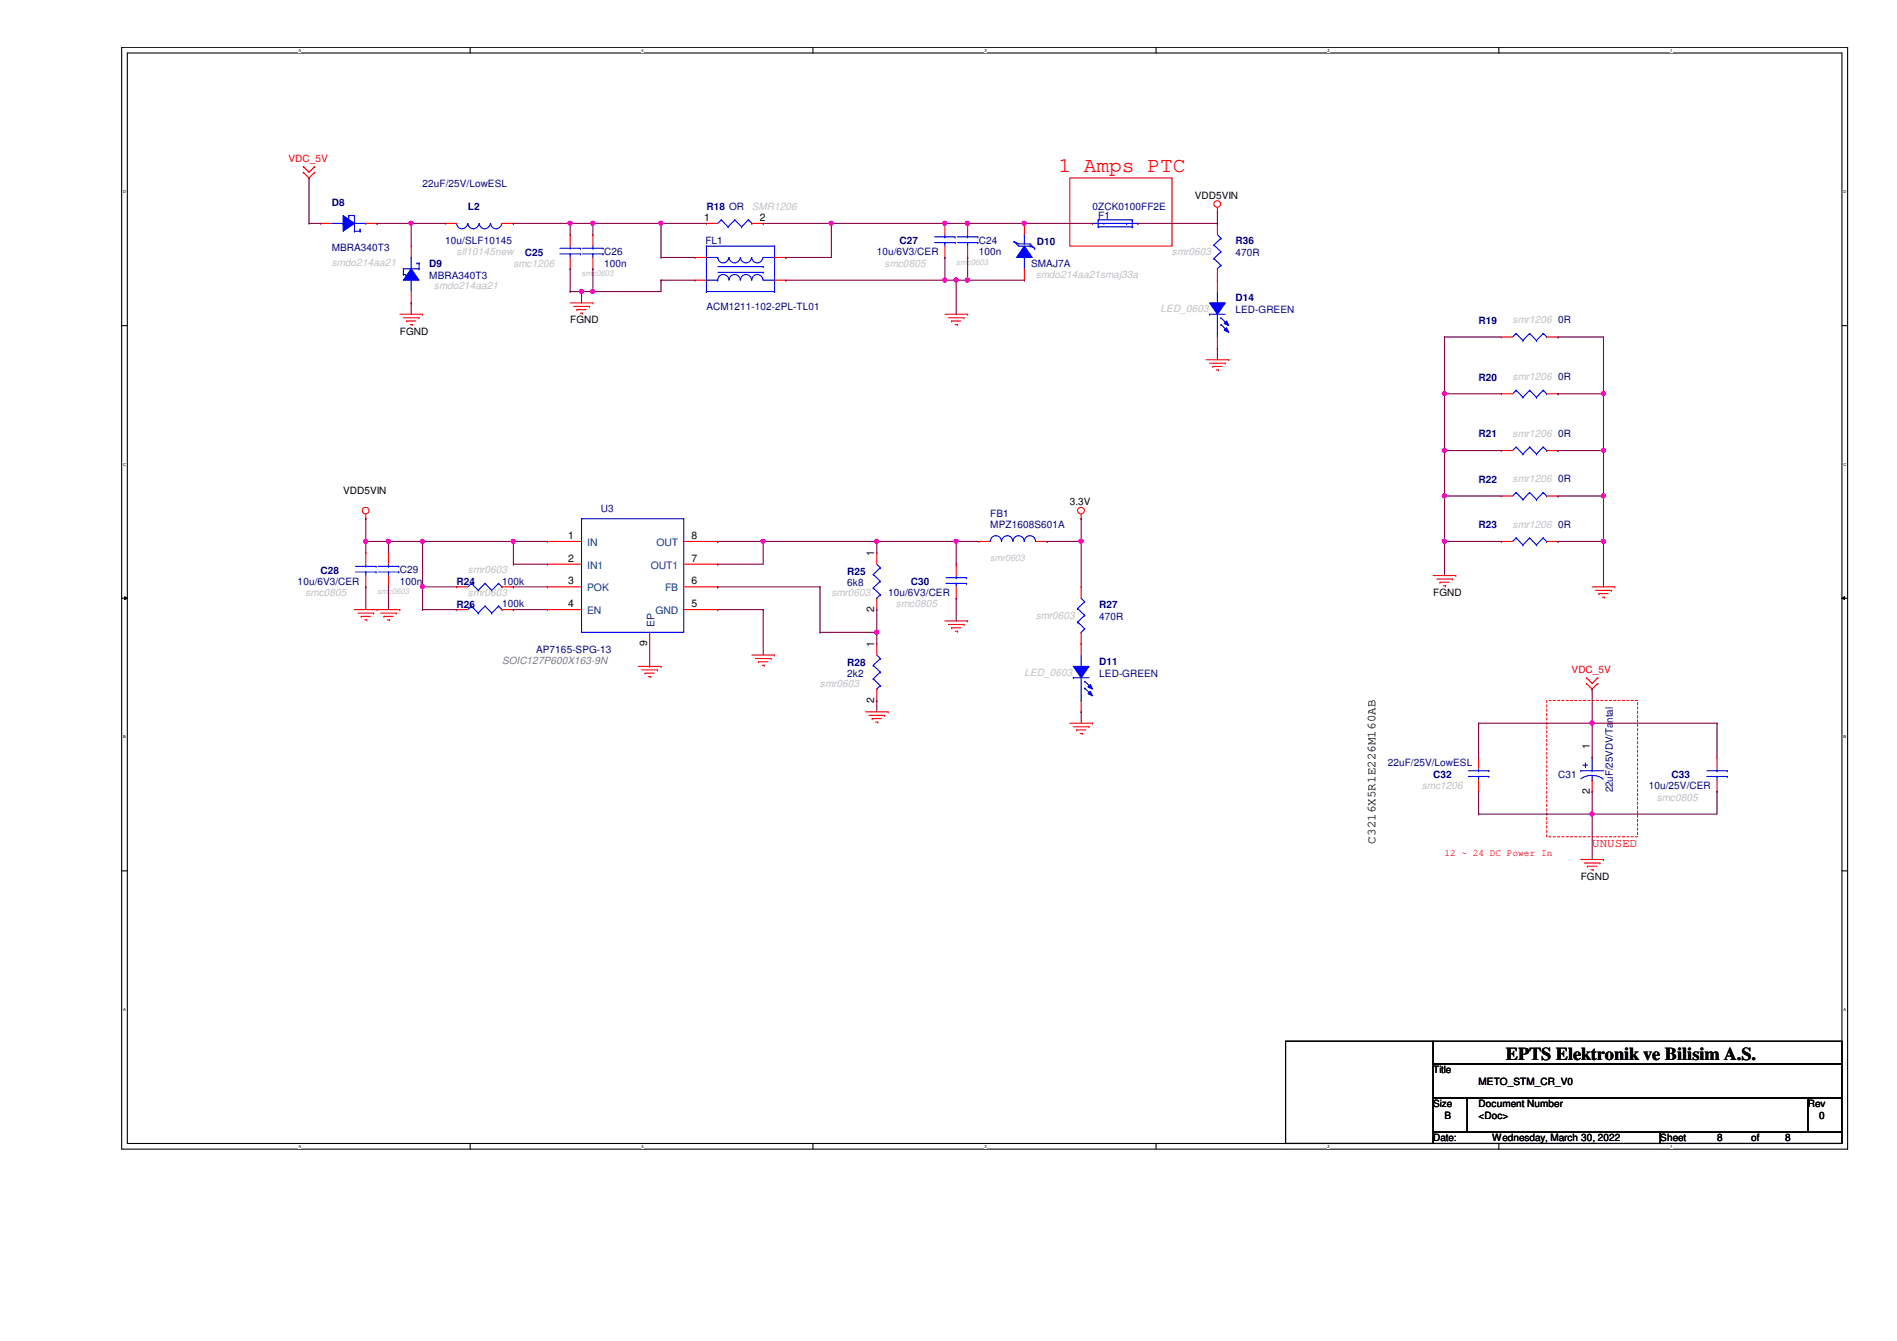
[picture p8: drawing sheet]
<svg xmlns="http://www.w3.org/2000/svg" width="297mm" height="210mm" viewBox="0 0 297 210" stroke-linecap="round" stroke-linejoin="round" font-family="sans-serif">
<path d="M19.1 7.4h270.2v172.5h-270.2zM19.9 8.3h268.5v170.7h-268.5z" fill="none" stroke="#000" stroke-width=".17"/>
<g fill="#fff">
<path d="M46.8 7.5h.3v.8h-.3z"/>
<path d="M46.8 179.1h.3v.7h-.3z"/>
</g>
<path d="M73.6 7.4v.9M73.6 179v.9" fill="none" stroke="#000" stroke-width=".17"/>
<g fill="#fff">
<path d="M100.5 7.5h.3v.8h-.3z"/>
<path d="M100.5 179.1h.3v.7h-.3z"/>
</g>
<path d="M127.3 7.4v.9M127.3 179v.9" fill="none" stroke="#000" stroke-width=".17"/>
<g fill="#fff">
<path d="M154.1 7.5h.4v.8h-.4z"/>
<path d="M154.1 179.1h.4v.7h-.4z"/>
</g>
<path d="M181 7.4v.9M181 179v.9" fill="none" stroke="#000" stroke-width=".17"/>
<g fill="#fff">
<path d="M207.9 7.5h.3v.8h-.3z"/>
<path d="M207.9 179.1h.3v.7h-.3z"/>
</g>
<path d="M234.7 7.4v.9M234.7 179v.9" fill="none" stroke="#000" stroke-width=".17"/>
<g fill="#fff">
<path d="M261.5 7.5h.4v.8h-.4z"/>
<path d="M261.5 179.1h.4v.7h-.4z"/>
<path d="M19.3 29.6h.5v.8h-.5z"/>
<path d="M288.7 29.6h.4v.8h-.4z"/>
<path d="M19.3 72.3h.5v.7h-.5z"/>
<path d="M288.7 72.3h.4v.7h-.4z"/>
</g>
<path d="M19.1 51h.8M288.4 51h.9" fill="none" stroke="#000" stroke-width=".17"/>
<g fill="#fff">
<path d="M19.3 115h.4v.7h-.4z"/>
<path d="M288.7 115h.4v.7h-.4z"/>
</g>
<path d="M19.1 93.6h.8M288.4 93.6h.9" fill="none" stroke="#000" stroke-width=".17"/>
<path d="M19.5 93.4l.4 .2-.4 .3zM288.4 93.6l.4-.2v.5z" fill="#000"/>
<path d="M19.5 93.4l.4 .2-.4 .3zM288.4 93.6l.4-.2v.5z" fill="none" stroke="#000" stroke-width=".16"/>
<g fill="#fff">
<path d="M19.3 157.6h.4v.8h-.4z"/>
<path d="M288.7 157.6h.4v.8h-.4z"/>
</g>
<path d="M19.1 136.3h.8M288.4 136.3h.9M201.3 163h23.1v16h-23.1zM224.4 163h64v3.5h-64zM224.4 166.5h64v5.4h-64zM224.4 171.9h5.3v5.3h-5.3zM224.4 177.2h35.6v1.8h-35.6zM229.7 171.9h53.4v5.3h-53.4zM260 177.2h28.4v1.8h-28.4zM283.1 171.9h5.3v5.3h-5.3z" fill="none" stroke="#000" stroke-width=".17"/>
<path d="M242.2 109.6h14.2v21.4h-14.2z" fill="none" stroke="#f00" stroke-width=".17" stroke-dasharray=".3 .3"/>
<g fill="none" stroke="#f00" stroke-width=".17">
<path d="M47.5 27h.1M47.5 26.1h.1M47.5 27l.9 .9 .9-.9M47.5 26.1l.9 .9 .9-.9M49.3 27h.1M49.3 26.1h.1M167.5 27.9h16v10.6h-16zM171.1 35h.1M178.2 35h.1M190.6 33.2h.1M190.6 32.5v.7M62.6 49.2h3.6"/>
<path d="M63.2 49.7h2.4M63.7 50.2h.1M63.7 50.2h1.4M64.2 50.8h.4M64.6 50.8h.1M65.6 49.7h.1M66.2 49.2h.1M89.3 47.4h3.5M89.8 48h2.5M90.3 48.5h.1M90.3 48.5h1.5M90.9 49h.3"/>
<path d="M91.2 49h.1M92.3 48h.1M92.8 47.4h.1M148 49.2h3.5M148.5 49.7h2.5M149 50.2h.1M149 50.2h1.5M149.6 50.8h.3M149.9 50.8h.1M151 49.7h.1M151.5 49.2h.1M188.8 56.3h3.6"/>
<path d="M189.4 56.9h2.5M189.9 57.4h.1M189.9 57.4h1.4M190.5 57.9h.3M190.8 57.9h.1M191.9 56.9h.1M192.4 56.3h.1M235.1 52.7h.1M235.1 52.7h1.8M242.2 52.7h1.8M244 52.7h.1M55.5 95.4h7.1"/>
<path d="M56 96h2.5M56.6 96.5h.1M56.6 96.5h1.4M57.1 97h.3M57.3 81.2h.1M57.3 80.5v.7M57.4 97h.1M58.5 96h.1M59.1 95.4h.1M59.6 96h2.5M60.1 96.5h.1M60.1 96.5h1.5"/>
<path d="M60.7 97h.3M61 97h.1M62.1 96h.1M62.6 95.4h.1M71.5 91.9h.1M71.5 91.9h1.8M78.6 91.9h1.8M80.4 91.9h.1M148 97.2h3.5M148.5 97.7h2.5M149 98.3h.1M149 98.3h1.5"/>
<path d="M149.6 98.8h.3M149.9 98.8h.1M151 97.7h.1M151.5 97.2h.1M169.3 81.2h.1M169.3 80.5v.7M224.4 90.1h3.6M225 90.6h2.4M225.5 91.1h.1M225.5 91.1h1.4M226 91.7h.4M226.4 91.7h.1"/>
<path d="M227.4 90.6h.1M228 90.1h.1M249.3 91.9h3.6M249.9 92.4h2.4M250.4 92.9h.1M250.4 92.9h1.4M250.9 93.5h.3M251.2 93.5h.1M252.3 92.4h.1M252.9 91.9h.1M99.9 104.3h3.6M100.5 104.9h2.5"/>
<path d="M101 105.4h.1M101 105.4h1.4M101.6 105.9h.3M101.9 105.9h.1M103 104.9h.1M103.5 104.3h.1M117.7 102.5h3.6M118.3 103.1h2.4M118.8 103.6h.1M118.8 103.6h1.4M119.3 104.1h.4M119.7 104.1h.1"/>
<path d="M120.7 103.1h.1M121.3 102.5h.1M135.5 111.4h3.6M136.1 112h2.4M136.6 112.5h.1M136.6 112.5h1.4M137.1 113h.4M137.5 113h.1M138.5 112h.1M139.1 111.4h.1M167.5 113.2h3.6M168.1 113.7h2.4"/>
<path d="M168.6 114.3h.1M168.6 114.3h1.4M169.1 114.8h.4M169.5 114.8h.1M170.5 113.7h.1M171.1 113.2h.1M248.4 107h.1M248.4 106.1h.1M248.4 107l.9 .9 .9-.9M248.4 106.1l.9 .9 .9-.9M250.2 107h.1M250.2 106.1h.1"/>
<path d="M268.9 118.5h.1M268.9 118.5v1.8M247.5 134.5h3.6M248.1 135.1h2.4M248.6 135.6h.1M248.6 135.6h1.4M249.1 136.1h.4M249.5 136.1h.1M250.5 135.1h.1M251.1 134.5h.1M268.9 123.9h.1M268.9 122.1v1.8"/>
<circle cx="190.6" cy="31.9" r=".52"/>
<circle cx="57.3" cy="79.9" r=".52"/>
<circle cx="169.3" cy="79.9" r=".52"/>
</g>
<g fill="none" stroke="#00f" stroke-width=".17">
<path d="M160.4 36.7h.1M160.4 36.7v1.5M171.1 35h7.1M172 34.4h.1M172 35.5h.1M172 35.5h5.3M172 34.4h5.3M172 34.4v1.1M172.8 35h.1M176.4 35h.1M177.3 35.5h.1M177.3 34.4h.1"/>
<path d="M177.3 34.4v1.1M160.4 40.3h.1M160.4 40.3v1.8M237.4 52.2h.1M237.4 52.2l-.5 .5M237.4 52.2l1.1 1.1M238.5 53.3h.1M239.5 52.2h.1M239.5 52.2l-1 1.1M239.5 52.2l1.1 1.1M240.6 53.3h.1M241.6 52.2h.1"/>
<path d="M241.6 52.2l-1 1.1M241.6 52.2l.6 .5M242.2 52.7h.1M73.8 91.3h.1M73.8 91.3l-.5 .6M73.8 91.3l1.1 1.1M74.9 92.4h.1M75.9 91.3h.1M75.9 91.3l-1 1.1M75.9 91.3l1.1 1.1M77 92.4h.1M78.1 91.3h.1"/>
<path d="M78.1 91.3l-1.1 1.1M78.1 91.3l.5 .6M78.6 91.9h.1M267.3 121.5h3.2M267.3 120.6h3.2M268.9 120.6h.1M268.9 121.5h.1M268.9 120.3v.3M268.9 121.5v.6M270.5 121.5h.1M270.5 120.6h.1"/>
</g>
<path d="M160.4 38.5l1.2 1.8h-2.4z" fill-rule="evenodd" fill="#00f"/>
<g fill="none" stroke="#00f" stroke-width=".17">
<path d="M51.9 35h1.8M53.7 35h.1M54.6 33.7h.1M54.6 33.7h.9v2.5M55.5 36.2h.1M55.5 35h1.8M55.5 36.2h.9M56.4 36.2h.1M57.3 35h.1M71.5 35a.87 .87 0 0 0 .9 .8 .87 .87 0 0 0 .8-.8M73.3 35a.87 .87 0 0 0 .8 .8 .87 .87 0 0 0 .9-.8M75.1 35a.87 .87 0 0 0 .8 .8 .87 .87 0 0 0 .9-.8"/>
<path d="M76.8 35a.87 .87 0 0 0 .9 .8 .87 .87 0 0 0 .9-.8M149.9 38h3.2M149.9 37.1h3.2M151.5 37.1h.1M151.5 38h.1M151.5 36.7v.4M151.5 38v.5M153.1 38h.1M153.1 37.1h.1M158.8 37.8h.1M158.8 37.8l.7 .4h1.8M158.8 37.8l.7 .7h1.8"/>
<path d="M160.4 38.5l1.2 1.8h-2.4zM161.3 38.2h.1M161.3 38.5h.1M161.3 38.2l.7 .7M161.3 38.5l.7 .4M162 38.9h.1M148.1 91.3h3.2M148.1 90.4h3.2M149.7 90.4h.1M149.7 91.3h.1M149.7 90.1v.3M149.7 91.3v.6"/>
<path d="M151.3 91.3h.1M151.3 90.4h.1"/>
</g>
<g fill="none" stroke="#f00" stroke-width=".17">
<path d="M69.7 35h.1M69.7 35h1.8M78.6 35h1.8M80.4 35h.1M151.5 35h.1M151.5 35v1.7M151.5 38.5v1.8M160.4 35h.1M160.4 35v1.7M151.5 40.3h.1M160.4 43.9h.1M160.4 42.1v1.8"/>
<path d="M149.7 88.3h.1M149.7 93.6h.1M149.7 88.3v1.8M149.7 91.9v1.7"/>
</g>
<path d="M53.7 33.7l1.8 1.3-1.8 1.2z" fill-rule="evenodd" fill="#00f"/>
<g fill="none" stroke="#00f" stroke-width=".17">
<path d="M53.7 33.7l1.8 1.3-1.8 1.2zM54.6 34.1h.1M54.6 33.7v.4M56.4 35.9h.1M56.4 35.9v.3M63.2 43h.1M64.4 43.9h.1M64.4 40.3h.1M64.4 40.3v1.8M64.4 43.9v1.7M65.6 42.1h.1M65.6 41.2h.1"/>
<path d="M65.6 42.1h-2.4v.9M65.6 41.2v.9M237.4 70h.1M237.4 70l-.5 .5M237.4 70l1.1 1.1M238.5 71.1h.1M239.5 70h.1M239.5 70l-1 1.1M239.5 70l1.1 1.1M240.6 71.1h.1M241.6 70h.1M241.6 70l-1 1.1"/>
<path d="M241.6 70l.6 .5M242.2 70.5h.1M55.7 89.5h3.2M55.7 88.6h3.2M57.3 88.6h.1M57.3 89.5h.1M57.3 88.3v.3M57.3 89.5v.6M58.9 89.5h.1M58.9 88.6h.1M91.1 81.2h16v17.8h-16z"/>
</g>
<g fill="none" stroke="#f00" stroke-width=".17">
<path d="M50.2 35h.1M50.2 35h1.7M57.3 35h1.8M59.1 35h.1M235.1 70.5h.1M235.1 70.5h1.8M242.2 70.5h1.8M244 70.5h.1M57.3 86.5h.1M57.3 91.9h.1M57.3 86.5v1.8M57.3 90.1v1.8"/>
<path d="M85.7 84.8h.1M85.7 88.3h.1M85.7 91.9h.1M85.7 95.4h.1M85.7 84.8h5.4M85.7 88.3h5.4M85.7 91.9h5.4M85.7 95.4h5.4M101.7 99v5.3M107.1 84.8h5.3M107.1 88.3h5.3M107.1 91.9h5.3"/>
<path d="M107.1 95.4h5.3M112.4 95.4h.1M112.4 91.9h.1M112.4 88.3h.1M112.4 84.8h.1M101.7 104.3h.1"/>
</g>
<path d="M64.4 42.1l1.2 1.8h-2.4z" fill-rule="evenodd" fill="#00f"/>
<g fill="none" stroke="#00f" stroke-width=".17">
<path d="M87.7 39.8h3.2M87.7 38.9h3.2M89.3 38.9h.1M89.3 39.8h.1M89.3 38.5v.4M89.3 39.8v.5M90.9 39.8h.1M90.9 38.9h.1M91.2 39.8h3.2M91.2 38.9h3.2M92.8 38.9h.1M92.8 39.8h.1"/>
<path d="M92.8 38.5v.4M92.8 39.8v.5M94.4 39.8h.1M94.4 38.9h.1M112.9 34.4h.1M112.9 34.4l-.5 .6M112.9 34.4l1.1 1.1M114 35.5h.1M115.1 34.4h.1M115.1 34.4l-1.1 1.1M115.1 34.4l1 1.1M116.1 35.5h.1"/>
<path d="M117.2 34.4h.1M117.2 34.4l-1.1 1.1M117.2 34.4l.5 .6M117.7 35h.1M63.2 43h.3M63.5 43h.1M64.4 42.1l1.2 1.8h-2.4zM65.3 41.2h.1M65.3 41.2h.3M237.4 77.1h.1M237.4 77.1l-.5 .5M237.4 77.1l1.1 1.1"/>
<path d="M238.5 78.2h.1M239.5 77.1h.1M239.5 77.1l-1 1.1M239.5 77.1l1.1 1.1M240.6 78.2h.1M241.6 77.1h.1M241.6 77.1l-1 1.1M241.6 77.1l.6 .5M242.2 77.6h.1M59.2 89.5h3.2M59.2 88.6h3.2M60.8 88.6h.1"/>
<path d="M60.8 89.5h.1M60.8 88.3v.3M60.8 89.5v.6M62.4 89.5h.1M62.4 88.6h.1M73.8 94.9h.1M73.8 94.9l-.5 .5M73.8 94.9l1.1 1.1M74.9 96h.1M75.9 94.9h.1M75.9 94.9l-1 1.1M75.9 94.9l1.1 1.1"/>
<path d="M77 96h.1M78.1 94.9h.1M78.1 94.9l-1.1 1.1M78.1 94.9l.5 .5M78.6 95.4h.1M155.1 84.8a.87 .87 0 0 1 .8-.9 .87 .87 0 0 1 .9 .9M156.8 84.8a.87 .87 0 0 1 .9-.9 .87 .87 0 0 1 .9 .9M158.6 84.8a.87 .87 0 0 1 .9-.9 .87 .87 0 0 1 .9 .9M160.4 84.8a.87 .87 0 0 1 .9-.9 .87 .87 0 0 1 .8 .9M136.7 104.1h.1M136.7 106.3h.1M136.7 104.1l1.1 1.1"/>
<path d="M136.7 106.3l1.1 1M137.3 107.9h.1M137.3 102.5l.5 .6M137.8 103.1h.1M137.8 105.2h.1M137.8 107.3h.1M137.8 103.1l-1.1 1M137.8 105.2l-1.1 1.1M137.8 107.3l-.5 .6M168.1 106.1h.1M168.1 106.1h2.4M169.3 104.3h.1"/>
<path d="M169.3 109.6h.1M169.3 102.5v1.8M169.3 106.1v3.5"/>
</g>
<g fill="none" stroke="#f00" stroke-width=".17">
<path d="M64.4 38.5h.1M64.4 38.5v1.8M89.3 36.7h.1M89.3 36.7v1.8M92.8 36.7h.1M92.8 36.7v1.8M110.6 35h.1M110.6 35h1.8M117.7 35h1.8M119.5 35h.1M64.4 47.4h.1M64.4 45.6v1.8"/>
<path d="M89.3 42.1h.1M89.3 40.3v1.8M92.8 42.1h.1M92.8 40.3v1.8M235.1 77.6h.1M235.1 77.6h1.8M242.2 77.6h1.8M244 77.6h.1M60.8 86.5h.1M60.8 91.9h.1M60.8 86.5v1.8M60.8 90.1v1.8"/>
<path d="M71.5 95.4h.1M71.5 95.4h1.8M78.6 95.4h1.8M80.4 95.4h.1M153.3 84.8h.1M153.3 84.8h1.8M162.2 84.8h1.8M164 84.8h.1M137.3 100.8h.1M137.3 109.6h.1M137.3 100.8v1.7M137.3 107.9v1.7"/>
</g>
<path d="M168.1 104.3h2.4l-1.2 1.8z" fill-rule="evenodd" fill="#00f"/>
<path d="M168.1 104.3h2.4l-1.2 1.8z" fill="none" stroke="#00f" stroke-width=".17"/>
<path d="M170.3 108.6l.4-.4 .4 .7z" fill-rule="evenodd" fill="#00f"/>
<path d="M170.3 108.6l.4-.4 .4 .7z" fill="none" stroke="#00f" stroke-width=".17"/>
<path d="M170.3 107.5l.4-.4 .4 .8z" fill-rule="evenodd" fill="#00f"/>
<g fill="none" stroke="#00f" stroke-width=".17">
<path d="M110.6 38.5h.1M110.6 38.5h10.7M110.6 38.5v7.1M121.3 38.5h.1M121.3 38.5v7.1M146.3 38h3.3M146.3 37.1h3.3M148 37.1h.1M148 38h.1M148 36.7v.4M148 38v.5M149.6 38h.1"/>
<path d="M149.6 37.1h.1M190.1 38.4h.1M190.1 38.4l1.1 1M190.6 36.7l.6 .6M191.2 37.3h.1M191.2 39.4h.1M191.2 37.3l-1.1 1.1M191.2 39.4l-1.1 1.1M110.6 45.6h.1M110.6 45.6h10.7M110.6 40.3h1.8M110.6 43.9h1.8"/>
<path d="M112.4 43.9a.87 .87 0 0 1 .9-.9 .87 .87 0 0 1 .8 .9M112.4 40.3a.87 .87 0 0 0 .9 .8 .87 .87 0 0 0 .8-.8M112.4 40.3h.1M112.4 43.9h.1M112.4 41.7h7.1M112.4 42.6h7.1M114.2 43.9a.87 .87 0 0 1 .8-.9 .87 .87 0 0 1 .9 .9M114.2 40.3a.87 .87 0 0 0 .8 .8 .87 .87 0 0 0 .9-.8M116 43.9a.87 .87 0 0 1 .8-.9 .87 .87 0 0 1 .9 .9M116 40.3a.87 .87 0 0 0 .8 .8 .87 .87 0 0 0 .9-.8M117.7 43.9a.87 .87 0 0 1 .9-.9 .87 .87 0 0 1 .9 .9M117.7 40.3a.87 .87 0 0 0 .9 .8 .87 .87 0 0 0 .9-.8"/>
<path d="M119.5 41.7h.1M119.5 42.6h.1M119.5 40.3h1.8M119.5 43.9h1.8M121.3 45.6h.1M121.3 43.9h.1M121.3 40.3h.1M189.4 49.2h.1M189.4 49.2h2.5M190.1 40.5h.1M190.1 40.5l1.1 1M190.6 42.1h.1"/>
<path d="M190.6 47.4h.1M190.6 52.7h.1M190.6 45.6v1.8M190.6 49.2v3.5M191.2 41.5h.1M191.2 41.5l-.6 .6M237.4 61.1h.1M237.4 61.1l-.5 .5M237.4 61.1l1.1 1.1M238.5 62.2h.1M239.5 61.1h.1M239.5 61.1l-1 1.1"/>
<path d="M239.5 61.1l1.1 1.1M240.6 62.2h.1M241.6 61.1h.1M241.6 61.1l-1 1.1M241.6 61.1l.6 .5M242.2 61.6h.1M136.7 89.9h.1M136.7 92h.1M136.7 89.9l1.1 1.1M136.7 92l1.1 1.1M137.3 93.6h.1M137.3 88.3l.5 .6"/>
<path d="M137.8 88.9h.1M137.8 91h.1M137.8 93.1h.1M137.8 88.9l-1.1 1M137.8 91l-1.1 1M137.8 93.1l-.5 .5M168.7 95.2h.1M168.7 97.4h.1M168.7 95.2l1.1 1.1M168.7 97.4l1.1 1M169.3 99h.1M169.3 93.6l.5 .6"/>
<path d="M169.8 94.2h.1M169.8 96.3h.1M169.8 98.4h.1M169.8 94.2l-1.1 1M169.8 96.3l-1.1 1.1M169.8 98.4l-.5 .6M237.4 84.2h.1M237.4 84.2l-.5 .6M237.4 84.2l1.1 1.1M238.5 85.3h.1M239.5 84.2h.1M239.5 84.2l-1 1.1"/>
<path d="M239.5 84.2l1.1 1.1M240.6 85.3h.1M241.6 84.2h.1M241.6 84.2l-1 1.1M241.6 84.2l.6 .6M242.2 84.8h.1M169.8 106.6h.1M169.8 107.7h.1M169.8 106.6l1.1 1.1M169.8 107.7l1.1 1.1M170.3 107.5l.4-.4 .4 .8zM247.9 119.8h.7z"/>
<path d="M248.2 119.4v.7zM249.3 118.5v2.1M229.9 120.6h3.2M229.9 121.5h3.2M231.5 120.6h.1M231.5 121.5h.1M231.5 120.3v.3M231.5 121.5v.6M233.1 121.5h.1M233.1 120.6h.1M247.5 121.9a2.99 2.99 0 0 1 3.5 .1M247.5 120.6h.1"/>
<path d="M247.5 120.6h3.6M249.3 122.1h.1M249.3 120.6h.1M249.3 121.4v.7"/>
</g>
<g fill="none" stroke="#f00" stroke-width=".17">
<path d="M148 35h.1M148 35v1.7M148 38.5v1.8M190.6 35h.1M190.6 35v1.7M108.8 40.3h.1M108.8 43.9h.1M108.8 40.3h1.8M108.8 43.9h1.8M121.3 40.3h1.8M121.3 43.9h1.8M123.1 43.9h.1"/>
<path d="M123.1 40.3h.1M148 40.3h.1M190.6 43.9h.1M190.6 42.1v1.8M235.1 61.6h.1M235.1 61.6h1.8M242.2 61.6h1.8M244 61.6h.1M137.3 86.5h.1M137.3 95.4h.1M137.3 86.5v1.8M137.3 93.6v1.8"/>
<path d="M169.3 91.9h.1M169.3 91.9v1.7M169.3 99v3.5M235.1 84.8h.1M235.1 84.8h1.8M242.2 84.8h1.8M244 84.8h.1M169.3 100.8h.1M169.3 111.4h.1M169.3 109.6v1.8M231.5 118.5h.1M231.5 118.5v1.8"/>
<path d="M249.3 118.5h.1M231.5 123.9h.1M231.5 122.1v1.8M249.3 123.9h.1M249.3 122.1v1.8"/>
</g>
<path d="M189.4 47.4h2.5l-1.3 1.8z" fill-rule="evenodd" fill="#00f"/>
<path d="M189.4 47.4h2.5l-1.3 1.8z" fill="none" stroke="#00f" stroke-width=".17"/>
<path d="M192.1 51.3l.3 .7-.7-.3z" fill-rule="evenodd" fill="#00f"/>
<path d="M192.1 51.3l.3 .7-.7-.3z" fill="none" stroke="#00f" stroke-width=".17"/>
<path d="M192.1 50.2l.3 .8-.7-.4z" fill-rule="evenodd" fill="#00f"/>
<path d="M191.2 49.7h.1M191.2 50.8h.1M191.2 49.7l1 1.1M191.2 50.8l1 1.1M192.1 50.2l.3 .8-.7-.4z" fill="none" stroke="#00f" stroke-width=".17"/>
<path d="M190.6 43.9h.1M190.6 54.5h.1M190.6 43.9v1.7M190.6 52.7v1.8" fill="none" stroke="#f00" stroke-width=".17"/>
<path d="M64.4 35h.1M64.4 35h5.3" fill="none" stroke="#800040" stroke-width=".17"/>
<circle cx="64.4" cy="34.9" r=".32" fill="#f0f"/>
<circle cx="64.4" cy="34.9" r=".32" fill="none" stroke="#f0f" stroke-width=".17"/>
<path d="M64.4 35h.1M64.4 35v3.5M80.4 35h.1M80.4 35h8.9" fill="none" stroke="#800040" stroke-width=".17"/>
<circle cx="89.3" cy="34.9" r=".32" fill="#f0f"/>
<circle cx="89.3" cy="34.9" r=".32" fill="none" stroke="#f0f" stroke-width=".17"/>
<path d="M89.3 35h.1M89.3 35h14.2M89.3 35v1.7M92.8 35h.1M92.8 35v1.7" fill="none" stroke="#800040" stroke-width=".17"/>
<circle cx="103.5" cy="34.9" r=".32" fill="#f0f"/>
<circle cx="103.5" cy="34.9" r=".32" fill="none" stroke="#f0f" stroke-width=".17"/>
<circle cx="92.8" cy="34.9" r=".32" fill="#f0f"/>
<circle cx="92.8" cy="34.9" r=".32" fill="none" stroke="#f0f" stroke-width=".17"/>
<path d="M103.5 35h.1M103.5 35h7.1M103.5 35v5.3M119.5 35h.1M119.5 35h10.7" fill="none" stroke="#800040" stroke-width=".17"/>
<circle cx="130.2" cy="34.9" r=".32" fill="#f0f"/>
<circle cx="130.2" cy="34.9" r=".32" fill="none" stroke="#f0f" stroke-width=".17"/>
<path d="M130.2 35h.1M130.2 35v5.3M130.2 35h17.8" fill="none" stroke="#800040" stroke-width=".17"/>
<circle cx="147.9" cy="34.9" r=".32" fill="#f0f"/>
<circle cx="147.9" cy="34.9" r=".32" fill="none" stroke="#f0f" stroke-width=".17"/>
<path d="M148 35h.1M148 35h12.4M151.5 35h.1" fill="none" stroke="#800040" stroke-width=".17"/>
<circle cx="160.4" cy="34.9" r=".32" fill="#f0f"/>
<circle cx="160.4" cy="34.9" r=".32" fill="none" stroke="#f0f" stroke-width=".17"/>
<circle cx="151.5" cy="34.9" r=".32" fill="#f0f"/>
<circle cx="151.5" cy="34.9" r=".32" fill="none" stroke="#f0f" stroke-width=".17"/>
<g fill="none" stroke="#800040" stroke-width=".17">
<path d="M89.3 42.1h.1M89.3 42.1v3.5M92.8 42.1h.1M92.8 42.1v3.5M103.5 40.3h.1M103.5 43.9h.1M103.5 40.3h5.3M103.5 43.9v1.7M103.5 43.9h5.3M123.1 40.3h.1M123.1 43.9h.1M123.1 40.3h7.1"/>
<path d="M123.1 43.9h26.6M148 40.3h.1M148 43.9h.1M148 40.3v3.6M151.5 40.3h.1M151.5 40.3v3.6"/>
</g>
<circle cx="147.9" cy="43.8" r=".32" fill="#f0f"/>
<circle cx="147.9" cy="43.8" r=".32" fill="none" stroke="#f0f" stroke-width=".17"/>
<path d="M149.7 43.9h.1M149.7 43.9v5.3M149.7 43.9h1.8" fill="none" stroke="#800040" stroke-width=".17"/>
<circle cx="149.7" cy="43.8" r=".32" fill="#f0f"/>
<circle cx="149.7" cy="43.8" r=".32" fill="none" stroke="#f0f" stroke-width=".17"/>
<path d="M151.5 43.9h.1M151.5 43.9h8.9" fill="none" stroke="#800040" stroke-width=".17"/>
<circle cx="151.5" cy="43.8" r=".32" fill="#f0f"/>
<circle cx="151.5" cy="43.8" r=".32" fill="none" stroke="#f0f" stroke-width=".17"/>
<path d="M89.3 45.6h.1M89.3 45.6h3.5M91.1 45.6h.1M91.1 45.6v1.8" fill="none" stroke="#800040" stroke-width=".17"/>
<circle cx="92.8" cy="45.6" r=".32" fill="#f0f"/>
<circle cx="92.8" cy="45.6" r=".32" fill="none" stroke="#f0f" stroke-width=".17"/>
<circle cx="91" cy="45.6" r=".32" fill="#f0f"/>
<circle cx="91" cy="45.6" r=".32" fill="none" stroke="#f0f" stroke-width=".17"/>
<path d="M48.4 27.9h.1M48.4 35h.1M48.4 27.9v7.1M48.4 35h1.8M59.1 35h.1M59.1 35h5.3M64.4 47.4h.1M64.4 47.4v1.8M92.8 45.6h.1M92.8 45.6h10.7M226.2 70.5h.1M226.2 70.5v7.1" fill="none" stroke="#800040" stroke-width=".17"/>
<circle cx="226.2" cy="77.6" r=".32" fill="#f0f"/>
<circle cx="226.2" cy="77.6" r=".32" fill="none" stroke="#f0f" stroke-width=".17"/>
<circle cx="226.2" cy="70.5" r=".32" fill="#f0f"/>
<circle cx="226.2" cy="70.5" r=".32" fill="none" stroke="#f0f" stroke-width=".17"/>
<path d="M226.2 70.5h.1M226.2 70.5h8.9M244 70.5h.1M244 70.5h7.1M251.1 70.5h.1M251.1 70.5v7.1" fill="none" stroke="#800040" stroke-width=".17"/>
<circle cx="251.1" cy="77.6" r=".32" fill="#f0f"/>
<circle cx="251.1" cy="77.6" r=".32" fill="none" stroke="#f0f" stroke-width=".17"/>
<circle cx="251.1" cy="70.5" r=".32" fill="#f0f"/>
<circle cx="251.1" cy="70.5" r=".32" fill="none" stroke="#f0f" stroke-width=".17"/>
<path d="M226.2 77.6h.1M226.2 77.6h8.9M226.2 77.6v7.2M244 77.6h.1M244 77.6h7.1M251.1 77.6h.1M251.1 77.6v7.2M226.2 84.8h.1M226.2 84.8h8.9" fill="none" stroke="#800040" stroke-width=".17"/>
<circle cx="226.2" cy="84.7" r=".32" fill="#f0f"/>
<circle cx="226.2" cy="84.7" r=".32" fill="none" stroke="#f0f" stroke-width=".17"/>
<path d="M226.2 84.8h.1M226.2 84.8v5.3M244 84.8h.1M244 84.8h7.1M251.1 84.8h.1M251.1 84.8v7.1" fill="none" stroke="#800040" stroke-width=".17"/>
<circle cx="251.1" cy="84.7" r=".32" fill="#f0f"/>
<circle cx="251.1" cy="84.7" r=".32" fill="none" stroke="#f0f" stroke-width=".17"/>
<path d="M244 61.6h.1M244 61.6h7.1M251.1 61.6h.1M251.1 61.6v8.9" fill="none" stroke="#800040" stroke-width=".17"/>
<circle cx="251.1" cy="61.6" r=".32" fill="#f0f"/>
<circle cx="251.1" cy="61.6" r=".32" fill="none" stroke="#f0f" stroke-width=".17"/>
<path d="M226.2 52.7h.1M226.2 52.7v17.8M226.2 52.7h8.9M244 52.7h.1M244 52.7h7.1M251.1 52.7h.1M251.1 52.7v8.9M226.2 61.6h.1M226.2 61.6h8.9" fill="none" stroke="#800040" stroke-width=".17"/>
<circle cx="226.2" cy="61.6" r=".32" fill="#f0f"/>
<circle cx="226.2" cy="61.6" r=".32" fill="none" stroke="#f0f" stroke-width=".17"/>
<path d="M190.6 33.2h.1M190.6 33.2v1.8M57.3 81.2h.1M57.3 81.2v3.6" fill="none" stroke="#800040" stroke-width=".17"/>
<circle cx="57.3" cy="84.7" r=".32" fill="#f0f"/>
<circle cx="57.3" cy="84.7" r=".32" fill="none" stroke="#f0f" stroke-width=".17"/>
<path d="M57.3 84.8h.1M57.3 84.8v1.7M57.3 84.8h3.5M169.3 81.2h.1M169.3 81.2v3.6" fill="none" stroke="#800040" stroke-width=".17"/>
<circle cx="60.8" cy="84.7" r=".32" fill="#f0f"/>
<circle cx="60.8" cy="84.7" r=".32" fill="none" stroke="#f0f" stroke-width=".17"/>
<path d="M60.8 84.8h.1M60.8 84.8h19.6M60.8 84.8v1.7M66.2 84.8h.1M66.2 84.8v7.1" fill="none" stroke="#800040" stroke-width=".17"/>
<circle cx="66.1" cy="84.7" r=".32" fill="#f0f"/>
<circle cx="66.1" cy="84.7" r=".32" fill="none" stroke="#f0f" stroke-width=".17"/>
<path d="M80.4 84.8h.1M80.4 84.8v3.5M80.4 84.8h5.3" fill="none" stroke="#800040" stroke-width=".17"/>
<circle cx="80.4" cy="84.7" r=".32" fill="#f0f"/>
<circle cx="80.4" cy="84.7" r=".32" fill="none" stroke="#f0f" stroke-width=".17"/>
<path d="M112.4 84.8h.1M112.4 84.8h24.9M119.5 84.8h.1" fill="none" stroke="#800040" stroke-width=".17"/>
<circle cx="137.3" cy="84.7" r=".32" fill="#f0f"/>
<circle cx="137.3" cy="84.7" r=".32" fill="none" stroke="#f0f" stroke-width=".17"/>
<circle cx="119.5" cy="84.7" r=".32" fill="#f0f"/>
<circle cx="119.5" cy="84.7" r=".32" fill="none" stroke="#f0f" stroke-width=".17"/>
<path d="M119.5 84.8h.1M119.5 84.8v3.5M137.3 84.8h.1M137.3 84.8h16M137.3 84.8v1.7M149.7 84.8h.1" fill="none" stroke="#800040" stroke-width=".17"/>
<circle cx="149.7" cy="84.7" r=".32" fill="#f0f"/>
<circle cx="149.7" cy="84.7" r=".32" fill="none" stroke="#f0f" stroke-width=".17"/>
<path d="M149.7 84.8h.1M149.7 84.8v3.5M164 84.8h.1M164 84.8h5.3M169.3 84.8h.1M169.3 84.8v7.1" fill="none" stroke="#800040" stroke-width=".17"/>
<circle cx="169.3" cy="84.7" r=".32" fill="#f0f"/>
<circle cx="169.3" cy="84.7" r=".32" fill="none" stroke="#f0f" stroke-width=".17"/>
<path d="M57.3 91.9h.1M57.3 91.9v3.5M60.8 91.9h.1M60.8 91.9v3.5M66.2 91.9h.1M66.2 91.9v3.5M80.4 88.3h.1M80.4 88.3h5.3M112.4 88.3h.1M112.4 88.3h7.1" fill="none" stroke="#800040" stroke-width=".17"/>
<circle cx="66.1" cy="91.8" r=".32" fill="#f0f"/>
<circle cx="66.1" cy="91.8" r=".32" fill="none" stroke="#f0f" stroke-width=".17"/>
<g fill="none" stroke="#800040" stroke-width=".17">
<path d="M66.2 91.9h.1M66.2 95.4h.1M66.2 91.9h5.3M66.2 95.4h5.3M80.4 91.9h.1M80.4 95.4h.1M80.4 91.9h5.3M80.4 95.4h5.3M112.4 91.9h.1M112.4 95.4h.1M112.4 91.9h16M112.4 95.4h7.1"/>
<path d="M119.5 95.4h.1M119.5 95.4v7.1M128.4 91.9h.1M128.4 99h.1M128.4 91.9v7.1M128.4 99h8.9M137.3 95.4h.1M137.3 99h.1M137.3 95.4v5.4M149.7 93.6h.1M149.7 93.6v3.6"/>
</g>
<circle cx="137.3" cy="98.9" r=".32" fill="#f0f"/>
<circle cx="137.3" cy="98.9" r=".32" fill="none" stroke="#f0f" stroke-width=".17"/>
<path d="M137.3 109.6h.1M137.3 109.6v1.8M169.3 111.4h.1M169.3 111.4v1.8M231.5 113.2h.1M231.5 113.2h37.4M231.5 113.2v5.3M249.3 107.9h.1M249.3 113.2h.1M249.3 107.9v5.3" fill="none" stroke="#800040" stroke-width=".17"/>
<circle cx="249.3" cy="113.2" r=".32" fill="#f0f"/>
<circle cx="249.3" cy="113.2" r=".32" fill="none" stroke="#f0f" stroke-width=".17"/>
<path d="M249.3 113.2h.1M249.3 113.2v5.3M268.9 113.2h.1M268.9 113.2v5.3M231.5 123.9h.1M231.5 127.4h.1M231.5 123.9v3.5M249.3 123.9h.1M249.3 127.4h.1M249.3 123.9v3.5M268.9 123.9h.1M268.9 123.9v3.5h-37.4" fill="none" stroke="#800040" stroke-width=".17"/>
<circle cx="249.3" cy="127.4" r=".32" fill="#f0f"/>
<circle cx="249.3" cy="127.4" r=".32" fill="none" stroke="#f0f" stroke-width=".17"/>
<path d="M160.4 35h.1M160.4 35h10.7M178.2 35h12.4M190.6 35h.1M190.6 54.5h.1M190.6 54.5v1.8M249.3 127.4h.1M249.3 127.4v7.1" fill="none" stroke="#800040" stroke-width=".17"/>
<circle cx="64.4" cy="34.9" r=".32" fill="#f0f"/>
<circle cx="64.4" cy="34.9" r=".32" fill="none" stroke="#f0f" stroke-width=".17"/>
<circle cx="89.3" cy="34.9" r=".32" fill="#f0f"/>
<circle cx="89.3" cy="34.9" r=".32" fill="none" stroke="#f0f" stroke-width=".17"/>
<circle cx="103.5" cy="34.9" r=".32" fill="#f0f"/>
<circle cx="103.5" cy="34.9" r=".32" fill="none" stroke="#f0f" stroke-width=".17"/>
<circle cx="92.8" cy="34.9" r=".32" fill="#f0f"/>
<circle cx="92.8" cy="34.9" r=".32" fill="none" stroke="#f0f" stroke-width=".17"/>
<circle cx="130.2" cy="34.9" r=".32" fill="#f0f"/>
<circle cx="130.2" cy="34.9" r=".32" fill="none" stroke="#f0f" stroke-width=".17"/>
<circle cx="147.9" cy="34.9" r=".32" fill="#f0f"/>
<circle cx="147.9" cy="34.9" r=".32" fill="none" stroke="#f0f" stroke-width=".17"/>
<circle cx="160.4" cy="34.9" r=".32" fill="#f0f"/>
<circle cx="160.4" cy="34.9" r=".32" fill="none" stroke="#f0f" stroke-width=".17"/>
<circle cx="151.5" cy="34.9" r=".32" fill="#f0f"/>
<circle cx="151.5" cy="34.9" r=".32" fill="none" stroke="#f0f" stroke-width=".17"/>
<circle cx="147.9" cy="43.8" r=".32" fill="#f0f"/>
<circle cx="147.9" cy="43.8" r=".32" fill="none" stroke="#f0f" stroke-width=".17"/>
<circle cx="149.7" cy="43.8" r=".32" fill="#f0f"/>
<circle cx="149.7" cy="43.8" r=".32" fill="none" stroke="#f0f" stroke-width=".17"/>
<circle cx="151.5" cy="43.8" r=".32" fill="#f0f"/>
<circle cx="151.5" cy="43.8" r=".32" fill="none" stroke="#f0f" stroke-width=".17"/>
<circle cx="92.8" cy="45.6" r=".32" fill="#f0f"/>
<circle cx="92.8" cy="45.6" r=".32" fill="none" stroke="#f0f" stroke-width=".17"/>
<circle cx="91" cy="45.6" r=".32" fill="#f0f"/>
<circle cx="91" cy="45.6" r=".32" fill="none" stroke="#f0f" stroke-width=".17"/>
<circle cx="226.2" cy="77.6" r=".32" fill="#f0f"/>
<circle cx="226.2" cy="77.6" r=".32" fill="none" stroke="#f0f" stroke-width=".17"/>
<circle cx="226.2" cy="70.5" r=".32" fill="#f0f"/>
<circle cx="226.2" cy="70.5" r=".32" fill="none" stroke="#f0f" stroke-width=".17"/>
<circle cx="251.1" cy="77.6" r=".32" fill="#f0f"/>
<circle cx="251.1" cy="77.6" r=".32" fill="none" stroke="#f0f" stroke-width=".17"/>
<circle cx="251.1" cy="70.5" r=".32" fill="#f0f"/>
<circle cx="251.1" cy="70.5" r=".32" fill="none" stroke="#f0f" stroke-width=".17"/>
<circle cx="226.2" cy="84.7" r=".32" fill="#f0f"/>
<circle cx="226.2" cy="84.7" r=".32" fill="none" stroke="#f0f" stroke-width=".17"/>
<circle cx="251.1" cy="84.7" r=".32" fill="#f0f"/>
<circle cx="251.1" cy="84.7" r=".32" fill="none" stroke="#f0f" stroke-width=".17"/>
<circle cx="251.1" cy="61.6" r=".32" fill="#f0f"/>
<circle cx="251.1" cy="61.6" r=".32" fill="none" stroke="#f0f" stroke-width=".17"/>
<circle cx="226.2" cy="61.6" r=".32" fill="#f0f"/>
<circle cx="226.2" cy="61.6" r=".32" fill="none" stroke="#f0f" stroke-width=".17"/>
<circle cx="57.3" cy="84.7" r=".32" fill="#f0f"/>
<circle cx="57.3" cy="84.7" r=".32" fill="none" stroke="#f0f" stroke-width=".17"/>
<circle cx="60.8" cy="84.7" r=".32" fill="#f0f"/>
<circle cx="60.8" cy="84.7" r=".32" fill="none" stroke="#f0f" stroke-width=".17"/>
<circle cx="66.1" cy="84.7" r=".32" fill="#f0f"/>
<circle cx="66.1" cy="84.7" r=".32" fill="none" stroke="#f0f" stroke-width=".17"/>
<circle cx="80.4" cy="84.7" r=".32" fill="#f0f"/>
<circle cx="80.4" cy="84.7" r=".32" fill="none" stroke="#f0f" stroke-width=".17"/>
<circle cx="137.3" cy="84.7" r=".32" fill="#f0f"/>
<circle cx="137.3" cy="84.7" r=".32" fill="none" stroke="#f0f" stroke-width=".17"/>
<circle cx="119.5" cy="84.7" r=".32" fill="#f0f"/>
<circle cx="119.5" cy="84.7" r=".32" fill="none" stroke="#f0f" stroke-width=".17"/>
<circle cx="149.7" cy="84.7" r=".32" fill="#f0f"/>
<circle cx="149.7" cy="84.7" r=".32" fill="none" stroke="#f0f" stroke-width=".17"/>
<circle cx="169.3" cy="84.7" r=".32" fill="#f0f"/>
<circle cx="169.3" cy="84.7" r=".32" fill="none" stroke="#f0f" stroke-width=".17"/>
<circle cx="66.1" cy="91.8" r=".32" fill="#f0f"/>
<circle cx="66.1" cy="91.8" r=".32" fill="none" stroke="#f0f" stroke-width=".17"/>
<circle cx="137.3" cy="98.9" r=".32" fill="#f0f"/>
<circle cx="137.3" cy="98.9" r=".32" fill="none" stroke="#f0f" stroke-width=".17"/>
<circle cx="249.3" cy="113.2" r=".32" fill="#f0f"/>
<circle cx="249.3" cy="113.2" r=".32" fill="none" stroke="#f0f" stroke-width=".17"/>
<circle cx="249.3" cy="127.4" r=".32" fill="#f0f"/>
<circle cx="249.3" cy="127.4" r=".32" fill="none" stroke="#f0f" stroke-width=".17"/>
<text font-size="3.3" fill="#f00" x="165.7" y="27">1 Amps PTC</text>
<text font-size="2.8" x="235.8" y="165.9">EPTS Elektronik ve Bilisim A.S.</text>
<text font-size="1.9" x="215.4" y="132" transform="rotate(-90 215.4 132)">C3216X5R1E226M160AB</text>
<text font-size="1.9" fill="#f00" x="249.3" y="132.5">UNUSED</text>
<g font-size="1.6" fill="#f00">
<text x="45.2" y="25.4">VDC_5V</text>
<text x="246.1" y="105.4">VDC_5V</text>
<text x="226.2" y="134">12 ~ 24 DC Power In</text>
</g>
<g font-size="1.6" fill="#000080">
<text x="66.2" y="29.3">22uF/25V/LowESL</text>
<text x="51.9" y="32.2">D8</text>
<text x="73.3" y="32.9">L2</text>
<text x="110.6" y="32.9">R18 OR</text>
<text x="171.1" y="32.9">0ZCK0100FF2E</text>
<text x="172" y="34.3">F1</text>
<text x="51.9" y="39.2">MBRA340T3</text>
<text x="67.2" y="41.8">D9</text>
<text x="69.7" y="38.2">10u/SLF10145</text>
<text x="82.2" y="40">C25</text>
<text x="94.6" y="40">C26</text>
<text x="94.6" y="41.7">100n</text>
<text x="110.4" y="38.2">FL1</text>
<text x="137.3" y="40">10u/6V3/CER</text>
<text x="140.8" y="38.2">C27</text>
<text x="153.3" y="38.2">C24</text>
<text x="153.3" y="40">100n</text>
<text x="161.5" y="41.7">SMAJ7A</text>
<text x="162.3" y="38.4">D10</text>
<text x="193.5" y="38.2">R36</text>
<text x="193.5" y="40.1">470R</text>
<text x="67.2" y="43.7">MBRA340T3</text>
<text x="193.5" y="47.1">D14</text>
<text x="110.6" y="48.5">ACM1211-102-2PL-TL01</text>
<text x="193.5" y="49">LED-GREEN</text>
<text x="231.5" y="50.7">R19</text>
<text x="244" y="50.6">0R</text>
<text x="231.5" y="59.6">R20</text>
<text x="244" y="59.5">0R</text>
<text x="231.5" y="68.5">R21</text>
<text x="244" y="68.4">0R</text>
<text x="231.5" y="75.6">R22</text>
<text x="244" y="75.5">0R</text>
<text x="94.1" y="80.1">U3</text>
<text x="155.1" y="80.9">FB1</text>
<text x="155.1" y="82.6">MPZ1608S601A</text>
<text x="231.5" y="82.7">R23</text>
<text x="244" y="82.6">0R</text>
<text x="50.2" y="89.8">C28</text>
<text x="62.6" y="89.7">C29</text>
<text x="132.7" y="90">R25</text>
<text x="46.6" y="91.5">10u/6V3/CER</text>
<text x="62.6" y="91.5">100n</text>
<text x="71.5" y="91.6">R24</text>
<text x="71.5" y="95.1">R26</text>
<text x="78.6" y="91.5">100k</text>
<text x="78.6" y="95.1">100k</text>
<text x="132.7" y="91.7">6k8</text>
<text x="139.1" y="93.3">10u/6V3/CER</text>
<text x="142.6" y="91.6">C30</text>
<text x="172.1" y="95.1">R27</text>
<text x="172.1" y="97">470R</text>
<text x="83.9" y="102.2">AP7165-SPG-13</text>
<text x="132.7" y="104.2">R28</text>
<text x="132.7" y="105.9">2k2</text>
<text x="172.1" y="104">D11</text>
<text x="172.1" y="105.9">LED-GREEN</text>
<text x="217.3" y="120">22uF/25V/LowESL</text>
<text x="224.4" y="121.8">C32</text>
<text x="244" y="121.8">C31</text>
<text x="252.6" y="124" transform="rotate(-90 252.6 124)">22uF/25VDV/Tantal</text>
<text x="258.2" y="123.5">10u/25V/CER</text>
<text x="261.7" y="121.8">C33</text>
</g>
<g font-size="1.6">
<text x="110.3" y="34.6">1</text>
<text x="119" y="34.6">2</text>
<text x="187.1" y="31.1">VDD5VIN</text>
<text x="62.6" y="52.4">FGND</text>
<text x="89.3" y="50.6">FGND</text>
<text x="53.7" y="77.3">VDD5VIN</text>
<text x="167.5" y="79.1">3.3V</text>
<text x="88.9" y="84.4">1</text>
<text x="88.9" y="87.9">2</text>
<text x="108.3" y="87.9">7</text>
<text x="108.3" y="84.4">8</text>
<text x="136.9" y="87.1" transform="rotate(-90 136.9 87.1)">1</text>
<text x="88.9" y="91.5">3</text>
<text x="88.9" y="95">4</text>
<text x="108.3" y="95">5</text>
<text x="108.3" y="91.5">6</text>
<text x="136.9" y="95.8" transform="rotate(-90 136.9 95.8)">2</text>
<text x="224.4" y="93.3">FGND</text>
<text x="101.3" y="101.1" transform="rotate(-90 101.3 101.1)">9</text>
<text x="136.9" y="101.3" transform="rotate(-90 136.9 101.3)">1</text>
<text x="136.9" y="110" transform="rotate(-90 136.9 110)">2</text>
<text x="248.9" y="117.3" transform="rotate(-90 248.9 117.3)">1</text>
<text x="248.9" y="124.2" transform="rotate(-90 248.9 124.2)">2</text>
<text x="247.5" y="137.8">FGND</text>
<text x="224.4" y="168">Title</text>
<text x="224.4" y="173.3">Size</text>
<text x="231.5" y="173.3">Document Number</text>
<text x="231.5" y="169.8">METO_STM_CR_V0</text>
<text x="283.1" y="173.3">Rev</text>
<text x="224.4" y="178.6">Date:</text>
<text x="226.2" y="175.1">B</text>
<text x="231.5" y="175.1">&lt;Doc&gt;</text>
<text x="233.6" y="178.6">Wednesday, March 30, 2022</text>
<text x="260" y="178.6">Sheet</text>
<text x="268.9" y="178.6">8</text>
<text x="274.2" y="178.6">of</text>
<text x="279.5" y="178.6">8</text>
<text x="284.9" y="175.1">0</text>
</g>
<g font-size="1.6" fill="#c0c0c0">
<text x="117.7" y="32.9">SMR1206</text>
<text x="51.9" y="41.6">smdo214aa21</text>
<text x="71.5" y="40">slf10145new</text>
<text x="80.4" y="41.7">smc1206</text>
<text x="138.5" y="41.7">smc0805</text>
<text x="183.5" y="40">smr0603</text>
<text x="67.9" y="45.3">smdo214aa21</text>
<text x="162.2" y="43.5">smdo214aa21smaj33a</text>
<text x="181.7" y="48.9">LED_0603</text>
<text x="236.9" y="50.6">smr1206</text>
<text x="236.9" y="59.5">smr1206</text>
<text x="236.9" y="68.4">smr1206</text>
<text x="236.9" y="75.5">smr1206</text>
<text x="236.9" y="82.6">smr1206</text>
<text x="73.3" y="89.7">smr0603</text>
<text x="47.8" y="93.3">smc0805</text>
<text x="73.3" y="93.3">smr0603</text>
<text x="130.2" y="93.3">smr0603</text>
<text x="140.3" y="95.1">smc0805</text>
<text x="162.2" y="96.9">smr0603</text>
<text x="128.4" y="107.5">smr0603</text>
<text x="160.4" y="105.7">LED_0603</text>
<text x="222.6" y="123.5">smc1206</text>
<text x="259.4" y="125.3">smc0805</text>
</g>
<g font-size="1.6" fill="#004080">
<text x="91.9" y="85.5">IN</text>
<text x="91.9" y="89">IN1</text>
<text x="101.9" y="89">OUT1</text>
<text x="102.8" y="85.5">OUT</text>
<text x="91.9" y="92.6">POK</text>
<text x="104.1" y="92.6">FB</text>
<text x="91.9" y="96.1">EN</text>
<text x="102.5" y="98.1" transform="rotate(-90 102.5 98.1)">EP</text>
<text x="102.6" y="96.1">GND</text>
</g>
<text font-size="1.6" fill="#808080" x="78.6" y="104">SOIC127P600X163-9N</text>
<text font-size="1.4" fill="#c0c0c0" x="155.1" y="87.8">smr0603</text>
<g font-size="1.2" fill="#c0c0c0">
<text x="149.7" y="41.4">smc0603</text>
<text x="91.1" y="43.2">smc0603</text>
<text x="59.1" y="93">smc0603</text>
</g>
<g font-size=".6">
<text x="46.8" y="8.1">5</text>
<text x="100.5" y="8.1">4</text>
<text x="154.1" y="8.1">3</text>
<text x="207.9" y="8.1">2</text>
<text x="261.5" y="8.1">1</text>
<text x="19.3" y="30.2">D</text>
<text x="288.7" y="30.2">D</text>
<text x="19.3" y="72.9">C</text>
<text x="288.7" y="72.9">C</text>
<text x="19.3" y="115.6">B</text>
<text x="288.7" y="115.6">B</text>
<text x="19.3" y="158.2">A</text>
<text x="288.7" y="158.2">A</text>
<text x="46.8" y="179.7">5</text>
<text x="100.5" y="179.7">4</text>
<text x="154.1" y="179.7">3</text>
<text x="207.9" y="179.7">2</text>
<text x="261.5" y="179.7">1</text>
</g>
</svg>
